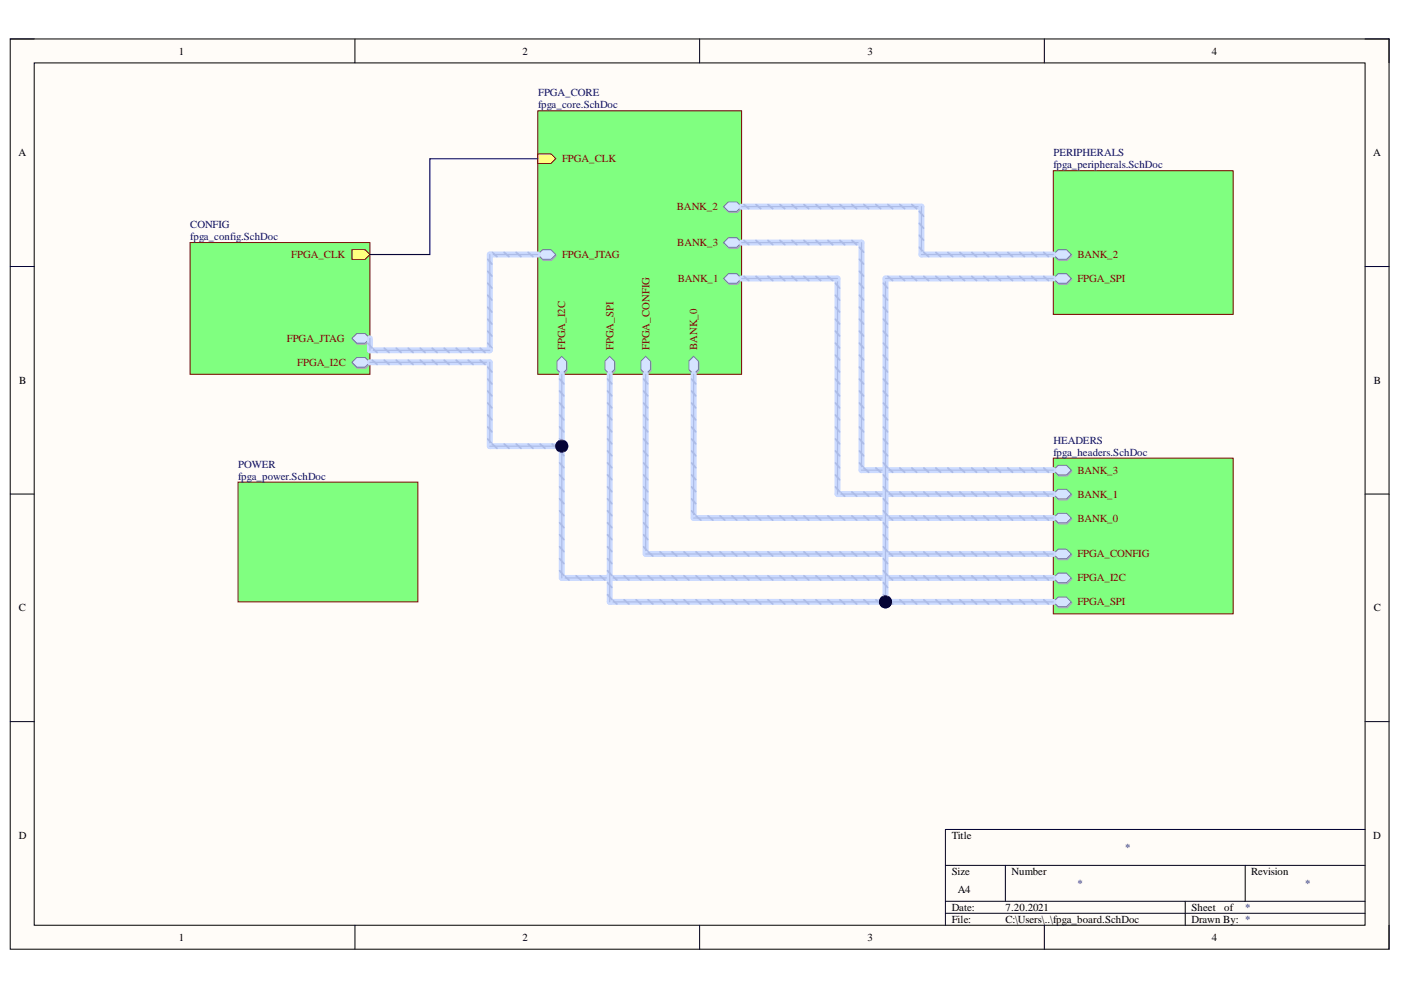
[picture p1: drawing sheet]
<svg xmlns="http://www.w3.org/2000/svg" width="297mm" height="210mm" viewBox="0 0 297 210" stroke-linecap="round" stroke-linejoin="round" font-family="sans-serif">
<path d="M2.2 8.3h292.3v193h-292.3z" fill-rule="evenodd" fill="#fffcf8"/>
<path d="M2.2 8.3h292.3v193h-292.3z" fill="none" stroke="#000" stroke-width=".21"/>
<path d="M7.3 13.3h282.1v182.9h-282.1z" fill-rule="evenodd" fill="#fffcf8"/>
<g fill="none" stroke="#000" stroke-width=".21">
<path d="M2.2 8.3h5.1M7.3 13.3h282.1v182.9h-282.1zM75.2 8.3v5M148.3 8.3v5M221.4 8.3v5M289.4 8.3h5.1v5M2.2 56.5h5.1M289.4 56.5h5.1M2.2 104.8h5.1M289.4 104.8h5.1M2.2 153h5.1M289.4 153h5.1"/>
<path d="M289.4 175.9h-89v20.3M75.3 196.2v5.1M148.3 196.2v5.1M200.4 183.5h89M200.4 191.1h89M200.4 193.6h89M213.2 183.5v7.6M221.4 196.2v5.1M251.3 191.1v5.1M264 183.5v7.6M294.5 196.2v5.1"/>
</g>
<path d="M114 23.5h43.2v55.9h-43.2z" fill-rule="evenodd" fill="#80ff80"/>
<path d="M114 23.5h43.2v55.9h-43.2z" fill="none" stroke="#800000" stroke-width=".21"/>
<path d="M153.5 44.1l1.1-1.1h1.7l1.1 1.1-1.1 1h-1.7z" fill-rule="evenodd" fill="#bac0ca"/>
<path d="M153.5 44.1l1.1-1.1h1.7l1.1 1.1-1.1 1h-1.7z" fill="none" stroke="#a6acb6" stroke-width=".21"/>
<path d="M153.4 43.8l1-1h1.8l1 1-1 1h-1.8z" fill-rule="evenodd" fill="#d5e4ff"/>
<path d="M153.4 43.8l1-1h1.8l1 1-1 1h-1.8z" fill="none" stroke="#71809b" stroke-width=".21"/>
<path d="M153.5 51.7l1.1-1h1.7l1.1 1-1.1 1h-1.7z" fill-rule="evenodd" fill="#bac0ca"/>
<path d="M153.5 51.7l1.1-1h1.7l1.1 1-1.1 1h-1.7z" fill="none" stroke="#a6acb6" stroke-width=".21"/>
<path d="M153.4 51.4l1-1h1.8l1 1-1 1h-1.8z" fill-rule="evenodd" fill="#d5e4ff"/>
<path d="M153.4 51.4l1-1h1.8l1 1-1 1h-1.8z" fill="none" stroke="#71809b" stroke-width=".21"/>
<path d="M153.5 59.3l1.1-1h1.7l1.1 1-1.1 1h-1.7z" fill-rule="evenodd" fill="#bac0ca"/>
<path d="M153.5 59.3l1.1-1h1.7l1.1 1-1.1 1h-1.7z" fill="none" stroke="#a6acb6" stroke-width=".21"/>
<path d="M153.4 59l1-1h1.8l1 1-1 1.1h-1.8z" fill-rule="evenodd" fill="#d5e4ff"/>
<path d="M153.4 59l1-1h1.8l1 1-1 1.1h-1.8z" fill="none" stroke="#71809b" stroke-width=".21"/>
<path d="M146.2 76.8l1-1 1 1v1.8l-1 1-1-1z" fill-rule="evenodd" fill="#bac0ca"/>
<path d="M146.2 76.8l1-1 1 1v1.8l-1 1-1-1z" fill="none" stroke="#a6acb6" stroke-width=".21"/>
<path d="M146 76.6l1.1-1 1 1v1.7l-1 1.1-1.1-1.1z" fill-rule="evenodd" fill="#d5e4ff"/>
<path d="M146 76.6l1.1-1 1 1v1.7l-1 1.1-1.1-1.1z" fill="none" stroke="#71809b" stroke-width=".21"/>
<path d="M118.2 76.8l1-1 1 1v1.8l-1 1-1-1z" fill-rule="evenodd" fill="#bac0ca"/>
<path d="M118.2 76.8l1-1 1 1v1.8l-1 1-1-1z" fill="none" stroke="#a6acb6" stroke-width=".21"/>
<path d="M118.1 76.6l1-1 1 1v1.7l-1 1.1-1-1.1z" fill-rule="evenodd" fill="#d5e4ff"/>
<path d="M118.1 76.6l1-1 1 1v1.7l-1 1.1-1-1.1z" fill="none" stroke="#71809b" stroke-width=".21"/>
<path d="M128.4 76.8l1-1 1 1v1.8l-1 1-1-1z" fill-rule="evenodd" fill="#bac0ca"/>
<path d="M128.4 76.8l1-1 1 1v1.8l-1 1-1-1z" fill="none" stroke="#a6acb6" stroke-width=".21"/>
<path d="M128.3 76.6l1-1 1 1v1.7l-1 1.1-1-1.1z" fill-rule="evenodd" fill="#d5e4ff"/>
<path d="M128.3 76.6l1-1 1 1v1.7l-1 1.1-1-1.1z" fill="none" stroke="#71809b" stroke-width=".21"/>
<path d="M115.2 53.2h1.7l1.1 1-1.1 1h-1.7l-1.1-1z" fill-rule="evenodd" fill="#bac0ca"/>
<path d="M115.2 53.2h1.7l1.1 1-1.1 1h-1.7l-1.1-1z" fill="none" stroke="#a6acb6" stroke-width=".21"/>
<path d="M115 52.9h1.8l1 1.1-1 1h-1.8l-1-1z" fill-rule="evenodd" fill="#d5e4ff"/>
<path d="M115 52.9h1.8l1 1.1-1 1h-1.8l-1-1z" fill="none" stroke="#71809b" stroke-width=".21"/>
<path d="M136 76.8l1-1 1 1v1.8l-1 1-1-1z" fill-rule="evenodd" fill="#bac0ca"/>
<path d="M136 76.8l1-1 1 1v1.8l-1 1-1-1z" fill="none" stroke="#a6acb6" stroke-width=".21"/>
<path d="M135.9 76.6l1-1 1 1v1.7l-1 1.1-1-1.1z" fill-rule="evenodd" fill="#d5e4ff"/>
<path d="M135.9 76.6l1-1 1 1v1.7l-1 1.1-1-1.1z" fill="none" stroke="#71809b" stroke-width=".21"/>
<path d="M114 32.6h2.8l1 1-1 1.1h-2.8z" fill-rule="evenodd" fill="#ffff80"/>
<path d="M114 32.6h2.8l1 1-1 1.1h-2.8z" fill="none" stroke="#800000" stroke-width=".21"/>
<path d="M50.5 102.2h38.1v25.4h-38.1z" fill-rule="evenodd" fill="#80ff80"/>
<path d="M50.5 102.2h38.1v25.4h-38.1z" fill="none" stroke="#800000" stroke-width=".21"/>
<path d="M40.3 51.4h38.1v28h-38.1z" fill-rule="evenodd" fill="#80ff80"/>
<path d="M40.3 51.4h38.1v28h-38.1z" fill="none" stroke="#800000" stroke-width=".21"/>
<path d="M74.7 72l1.1-1h1.7l1.1 1-1.1 1h-1.7z" fill-rule="evenodd" fill="#bac0ca"/>
<path d="M74.7 72l1.1-1h1.7l1.1 1-1.1 1h-1.7z" fill="none" stroke="#a6acb6" stroke-width=".21"/>
<path d="M74.6 71.7l1-1h1.8l1 1-1 1.1h-1.8z" fill-rule="evenodd" fill="#d5e4ff"/>
<path d="M74.6 71.7l1-1h1.8l1 1-1 1.1h-1.8z" fill="none" stroke="#71809b" stroke-width=".21"/>
<path d="M74.7 77.1l1.1-1h1.7l1.1 1-1.1 1h-1.7z" fill-rule="evenodd" fill="#bac0ca"/>
<path d="M74.7 77.1l1.1-1h1.7l1.1 1-1.1 1h-1.7z" fill="none" stroke="#a6acb6" stroke-width=".21"/>
<path d="M74.6 76.8l1-1h1.8l1 1-1 1h-1.8z" fill-rule="evenodd" fill="#d5e4ff"/>
<path d="M74.6 76.8l1-1h1.8l1 1-1 1h-1.8z" fill="none" stroke="#71809b" stroke-width=".21"/>
<path d="M74.6 52.9h2.8l1 1.1-1 1h-2.8z" fill-rule="evenodd" fill="#ffff80"/>
<path d="M74.6 52.9h2.8l1 1.1-1 1h-2.8z" fill="none" stroke="#800000" stroke-width=".21"/>
<path d="M223.3 36.2h38.2v30.5h-38.2z" fill-rule="evenodd" fill="#80ff80"/>
<path d="M223.3 36.2h38.2v30.5h-38.2z" fill="none" stroke="#800000" stroke-width=".21"/>
<path d="M223.4 59.3l1.1-1h1.8l1 1-1 1h-1.8z" fill-rule="evenodd" fill="#bac0ca"/>
<path d="M223.4 59.3l1.1-1h1.8l1 1-1 1h-1.8z" fill="none" stroke="#a6acb6" stroke-width=".21"/>
<path d="M223.3 59l1-1h1.8l1 1-1 1.1h-1.8z" fill-rule="evenodd" fill="#d5e4ff"/>
<path d="M223.3 59l1-1h1.8l1 1-1 1.1h-1.8z" fill="none" stroke="#71809b" stroke-width=".21"/>
<path d="M223.4 54.2l1.1-1h1.8l1 1-1 1h-1.8z" fill-rule="evenodd" fill="#bac0ca"/>
<path d="M223.4 54.2l1.1-1h1.8l1 1-1 1h-1.8z" fill="none" stroke="#a6acb6" stroke-width=".21"/>
<path d="M223.3 54l1-1h1.8l1 1-1 1h-1.8z" fill-rule="evenodd" fill="#d5e4ff"/>
<path d="M223.3 54l1-1h1.8l1 1-1 1h-1.8z" fill="none" stroke="#71809b" stroke-width=".21"/>
<path d="M223.3 97.1h38.2v33h-38.2z" fill-rule="evenodd" fill="#80ff80"/>
<path d="M223.3 97.1h38.2v33h-38.2z" fill="none" stroke="#800000" stroke-width=".21"/>
<path d="M223.4 122.8l1.1-1h1.8l1 1-1 1h-1.8z" fill-rule="evenodd" fill="#bac0ca"/>
<path d="M223.4 122.8l1.1-1h1.8l1 1-1 1h-1.8z" fill="none" stroke="#a6acb6" stroke-width=".21"/>
<path d="M223.3 122.5l1-1h1.8l1 1-1 1h-1.8z" fill-rule="evenodd" fill="#d5e4ff"/>
<path d="M223.3 122.5l1-1h1.8l1 1-1 1h-1.8z" fill="none" stroke="#71809b" stroke-width=".21"/>
<path d="M223.4 105l1.1-1h1.8l1 1-1 1h-1.8z" fill-rule="evenodd" fill="#bac0ca"/>
<path d="M223.4 105l1.1-1h1.8l1 1-1 1h-1.8z" fill="none" stroke="#a6acb6" stroke-width=".21"/>
<path d="M223.3 104.8l1-1.1h1.8l1 1.1-1 1h-1.8z" fill-rule="evenodd" fill="#d5e4ff"/>
<path d="M223.3 104.8l1-1.1h1.8l1 1.1-1 1h-1.8z" fill="none" stroke="#71809b" stroke-width=".21"/>
<path d="M223.4 127.9l1.1-1h1.8l1 1-1 1h-1.8z" fill-rule="evenodd" fill="#bac0ca"/>
<path d="M223.4 127.9l1.1-1h1.8l1 1-1 1h-1.8z" fill="none" stroke="#a6acb6" stroke-width=".21"/>
<path d="M223.3 127.6l1-1h1.8l1 1-1 1h-1.8z" fill-rule="evenodd" fill="#d5e4ff"/>
<path d="M223.3 127.6l1-1h1.8l1 1-1 1h-1.8z" fill="none" stroke="#71809b" stroke-width=".21"/>
<path d="M223.4 99.9l1.1-1h1.8l1 1-1 1h-1.8z" fill-rule="evenodd" fill="#bac0ca"/>
<path d="M223.4 99.9l1.1-1h1.8l1 1-1 1h-1.8z" fill="none" stroke="#a6acb6" stroke-width=".21"/>
<path d="M223.3 99.7l1-1h1.8l1 1-1 1h-1.8z" fill-rule="evenodd" fill="#d5e4ff"/>
<path d="M223.3 99.7l1-1h1.8l1 1-1 1h-1.8z" fill="none" stroke="#71809b" stroke-width=".21"/>
<path d="M223.4 117.7l1.1-1h1.8l1 1-1 1h-1.8z" fill-rule="evenodd" fill="#bac0ca"/>
<path d="M223.4 117.7l1.1-1h1.8l1 1-1 1h-1.8z" fill="none" stroke="#a6acb6" stroke-width=".21"/>
<path d="M223.3 117.5l1-1.1h1.8l1 1.1-1 1h-1.8z" fill-rule="evenodd" fill="#d5e4ff"/>
<path d="M223.3 117.5l1-1.1h1.8l1 1.1-1 1h-1.8z" fill="none" stroke="#71809b" stroke-width=".21"/>
<path d="M223.4 110.1l1.1-1h1.8l1 1-1 1h-1.8z" fill-rule="evenodd" fill="#bac0ca"/>
<path d="M223.4 110.1l1.1-1h1.8l1 1-1 1h-1.8z" fill="none" stroke="#a6acb6" stroke-width=".21"/>
<path d="M223.3 109.8l1-1h1.8l1 1-1 1.1h-1.8z" fill-rule="evenodd" fill="#d5e4ff"/>
<path d="M223.3 109.8l1-1h1.8l1 1-1 1.1h-1.8z" fill="none" stroke="#71809b" stroke-width=".21"/>
<path d="M157.2 43.8h38.2v10.2h27.9M78.4 76.8h25.4v17.8h15.3" fill="none" stroke="#cbdaff" stroke-width="1.3"/>
<g fill="none" stroke="#adbce7" stroke-width=".38">
<path d="M157.7 43.4l1.1 .9M160.3 43.4l1 .9M162.8 43.4l1 .9M165.4 43.4l1 .9M167.9 43.4l1 .9M170.5 43.4l1 .9M173 43.4l1 .9M175.5 43.4l1.1 .9M178.1 43.4l1 .9M180.6 43.4l1 .9M183.2 43.4l1 .9M185.7 43.4l1 .9"/>
<path d="M188.2 43.4l1.1 .9M190.8 43.4l1 .9M193.3 43.4l1 .9M194.9 52.4l.9 1.1M194.9 49.9l.9 1M194.9 47.4l.9 1M194.9 44.8l.9 1M195.9 53.5l1 .9M198.4 53.5l1 .9M201 53.5l1 .9M203.5 53.5l1 .9M206 53.5l1.1 .9"/>
<path d="M208.6 53.5l1 .9M211.1 53.5l1 .9M213.7 53.5l1 .9M216.2 53.5l1 .9M218.7 53.5l1.1 .9M221.3 53.5l1 .9M78.9 76.4l1.1 .9M81.5 76.4l1 .9M84 76.4l1 .9M86.6 76.4l1 .9M89.1 76.4l1 .9M91.6 76.4l1.1 .9"/>
<path d="M94.2 76.4l1 .9M96.7 76.4l1.1 .9M99.3 76.4l1 .9M101.8 76.4l1 .9M103.4 77.8l.9 1.1M103.4 93.1l.9 1M103.4 90.5l.9 1.1M103.4 88l.9 1M103.4 85.5l.9 1M103.4 82.9l.9 1M103.4 80.4l.9 1M104.4 94.2l1 .8"/>
<path d="M106.9 94.2l1 .8M109.4 94.2l1.1 .8M112 94.2l1 .8M114.5 94.2l1 .8M117.1 94.2l1 .8"/>
</g>
<path d="M157.2 43.8h38.2v10.2h27.9M78.4 76.8h25.4v17.8h15.3" fill="none" stroke="#adbce7" stroke-width=".25"/>
<circle cx="119.1" cy="94.6" r="1.27" fill="#000080"/>
<circle cx="119.1" cy="94.6" r="1.27" fill="none" stroke="#000080" stroke-width=".21"/>
<path d="M114 54h-10.2v20.3h-25.4v-2.6M119.1 79.4v43.1h104.2" fill="none" stroke="#cbdaff" stroke-width="1.3"/>
<g fill="none" stroke="#adbce7" stroke-width=".38">
<path d="M103.4 57.5l.9 1M103.4 55l.9 1M104.4 53.5l1 .9M106.9 53.5l1 .9M109.4 53.5l1.1 .9M112 53.5l1 .9M78 72.8l.9 1M78.9 73.8l1.1 .9M81.5 73.8l1 .9M84 73.8l1 .9M86.6 73.8l1 .9M89.1 73.8l1 .9"/>
<path d="M91.6 73.8l1.1 .9M94.2 73.8l1 .9M96.7 73.8l1.1 .9M99.3 73.8l1 .9M101.8 73.8l1 .9M103.4 72.8l.9 1M103.4 70.2l.9 1M103.4 67.7l.9 1M103.4 65.1l.9 1.1M103.4 62.6l.9 1M103.4 60.1l.9 1M118.7 98.2l.8 1"/>
<path d="M118.7 95.6l.8 1M118.7 93.1l.8 1M118.7 90.5l.8 1.1M118.7 88l.8 1M118.7 85.5l.8 1M118.7 82.9l.8 1M118.7 80.4l.8 1M118.7 118.5l.8 1M118.7 115.9l.8 1M118.7 113.4l.8 1M118.7 110.9l.8 1M118.7 108.3l.8 1"/>
<path d="M118.7 105.8l.8 1M118.7 103.2l.8 1M118.7 100.7l.8 1M118.7 121l.8 1M119.6 122.1l1 .9M122.2 122.1l1 .9M124.7 122.1l1 .9M127.2 122.1l1.1 .9M129.8 122.1l1 .9M132.3 122.1l1 .9M134.9 122.1l1 .9M137.4 122.1l1 .9"/>
<path d="M139.9 122.1l1.1 .9M142.5 122.1l1 .9M145 122.1l1 .9M147.6 122.1l1 .9M150.1 122.1l1 .9M152.7 122.1l1 .9M155.2 122.1l1 .9M157.7 122.1l1.1 .9M160.3 122.1l1 .9M162.8 122.1l1 .9M165.4 122.1l1 .9M167.9 122.1l1 .9"/>
<path d="M170.5 122.1l1 .9M173 122.1l1 .9M175.5 122.1l1.1 .9M178.1 122.1l1 .9M180.6 122.1l1 .9M183.2 122.1l1 .9M185.7 122.1l1 .9M188.2 122.1l1.1 .9M190.8 122.1l1 .9M193.3 122.1l1 .9M195.9 122.1l1 .9M198.4 122.1l1 .9"/>
<path d="M201 122.1l1 .9M203.5 122.1l1 .9M206 122.1l1.1 .9M208.6 122.1l1 .9M211.1 122.1l1 .9M213.7 122.1l1 .9M216.2 122.1l1 .9M218.7 122.1l1.1 .9M221.3 122.1l1 .9"/>
</g>
<path d="M114 54h-10.2v20.3h-25.4v-2.6M119.1 79.4v43.1h104.2" fill="none" stroke="#adbce7" stroke-width=".25"/>
<circle cx="119.1" cy="94.6" r="1.27" fill="#000080"/>
<circle cx="119.1" cy="94.6" r="1.27" fill="none" stroke="#000080" stroke-width=".21"/>
<path d="M129.3 79.4v48.2h94" fill="none" stroke="#cbdaff" stroke-width="1.3"/>
<g fill="none" stroke="#adbce7" stroke-width=".38">
<path d="M128.8 98.2l.9 1M128.8 95.6l.9 1M128.8 93.1l.9 1M128.8 90.5l.9 1.1M128.8 88l.9 1M128.8 85.5l.9 1M128.8 82.9l.9 1M128.8 80.4l.9 1M128.8 118.5l.9 1M128.8 115.9l.9 1M128.8 113.4l.9 1M128.8 110.9l.9 1"/>
<path d="M128.8 108.3l.9 1M128.8 105.8l.9 1M128.8 103.2l.9 1M128.8 100.7l.9 1M128.8 126.1l.9 1M128.8 123.5l.9 1.1M128.8 121l.9 1M129.8 127.2l1 .9M132.3 127.2l1 .9M134.9 127.2l1 .9M137.4 127.2l1 .9M139.9 127.2l1.1 .9"/>
<path d="M142.5 127.2l1 .9M145 127.2l1 .9M147.6 127.2l1 .9M150.1 127.2l1 .9M152.7 127.2l1 .9M155.2 127.2l1 .9M157.7 127.2l1.1 .9M160.3 127.2l1 .9M162.8 127.2l1 .9M165.4 127.2l1 .9M167.9 127.2l1 .9M170.5 127.2l1 .9"/>
<path d="M173 127.2l1 .9M175.5 127.2l1.1 .9M178.1 127.2l1 .9M180.6 127.2l1 .9M183.2 127.2l1 .9M185.7 127.2l1 .9M188.2 127.2l1.1 .9M190.8 127.2l1 .9M193.3 127.2l1 .9M195.9 127.2l1 .9M198.4 127.2l1 .9M201 127.2l1 .9"/>
<path d="M203.5 127.2l1 .9M206 127.2l1.1 .9M208.6 127.2l1 .9M211.1 127.2l1 .9M213.7 127.2l1 .9M216.2 127.2l1 .9M218.7 127.2l1.1 .9M221.3 127.2l1 .9"/>
</g>
<path d="M129.3 79.4v48.2h94" fill="none" stroke="#adbce7" stroke-width=".25"/>
<circle cx="187.7" cy="127.6" r="1.27" fill="#000080"/>
<circle cx="187.7" cy="127.6" r="1.27" fill="none" stroke="#000080" stroke-width=".21"/>
<path d="M157.2 59h20.4v45.8h45.7M157.2 51.4h25.5v48.3h40.6M223.3 59h-35.6v68.6M136.9 79.4v38.1h86.4M147.1 79.4v30.4h76.2" fill="none" stroke="#cbdaff" stroke-width="1.3"/>
<g fill="none" stroke="#adbce7" stroke-width=".38">
<path d="M157.7 58.6l1.1 .9M157.7 51l1.1 .9M160.3 58.6l1 .9M160.3 51l1 .9M162.8 58.6l1 .9M162.8 51l1 .9M165.4 58.6l1 .9M165.4 51l1 .9M167.9 58.6l1 .9M167.9 51l1 .9M170.5 58.6l1 .9M170.5 51l1 .9"/>
<path d="M173 58.6l1 .9M173 51l1 .9M175.5 58.6l1.1 .9M175.5 51l1.1 .9M178.1 51l1 .9M180.6 51l1 .9M182.2 57.5l.9 1M182.2 55l.9 1M182.2 52.4l.9 1.1M188.2 58.6l1.1 .9M190.8 58.6l1 .9M193.3 58.6l1 .9"/>
<path d="M195.9 58.6l1 .9M198.4 58.6l1 .9M201 58.6l1 .9M203.5 58.6l1 .9M206 58.6l1.1 .9M208.6 58.6l1 .9M211.1 58.6l1 .9M213.7 58.6l1 .9M216.2 58.6l1 .9M218.7 58.6l1.1 .9M221.3 58.6l1 .9M177.1 77.8l.9 1.1"/>
<path d="M177.1 75.3l.9 1M177.1 72.8l.9 1M177.1 70.2l.9 1M177.1 67.7l.9 1M177.1 65.1l.9 1.1M177.1 62.6l.9 1M177.1 60.1l.9 1M182.2 77.8l.9 1.1M182.2 75.3l.9 1M182.2 72.8l.9 1M182.2 70.2l.9 1M182.2 67.7l.9 1"/>
<path d="M182.2 65.1l.9 1.1M182.2 62.6l.9 1M182.2 60.1l.9 1M187.3 77.8l.9 1.1M187.3 75.3l.9 1M187.3 72.8l.9 1M187.3 70.2l.9 1M187.3 67.7l.9 1M187.3 65.1l.9 1.1M187.3 62.6l.9 1M187.3 60.1l.9 1M136.5 98.2l.8 1"/>
<path d="M136.5 95.6l.8 1M136.5 93.1l.8 1M136.5 90.5l.8 1.1M136.5 88l.8 1M136.5 85.5l.8 1M136.5 82.9l.8 1M136.5 80.4l.8 1M146.6 98.2l.9 1M146.6 95.6l.9 1M146.6 93.1l.9 1M146.6 90.5l.9 1.1M146.6 88l.9 1"/>
<path d="M146.6 85.5l.9 1M146.6 82.9l.9 1M146.6 80.4l.9 1M177.1 98.2l.9 1M177.1 95.6l.9 1M177.1 93.1l.9 1M177.1 90.5l.9 1.1M177.1 88l.9 1M177.1 85.5l.9 1M177.1 82.9l.9 1M177.1 80.4l.9 1M182.2 98.2l.9 1"/>
<path d="M182.2 95.6l.9 1M182.2 93.1l.9 1M182.2 90.5l.9 1.1M182.2 88l.9 1M182.2 85.5l.9 1M182.2 82.9l.9 1M182.2 80.4l.9 1M183.2 99.2l1 .9M185.7 99.2l1 .9M187.3 98.2l.9 1M187.3 95.6l.9 1M187.3 93.1l.9 1"/>
<path d="M187.3 90.5l.9 1.1M187.3 88l.9 1M187.3 85.5l.9 1M187.3 82.9l.9 1M187.3 80.4l.9 1M188.2 99.2l1.1 .9M190.8 99.2l1 .9M193.3 99.2l1 .9M195.9 99.2l1 .9M198.4 99.2l1 .9M201 99.2l1 .9M203.5 99.2l1 .9"/>
<path d="M206 99.2l1.1 .9M208.6 99.2l1 .9M211.1 99.2l1 .9M213.7 99.2l1 .9M216.2 99.2l1 .9M218.7 99.2l1.1 .9M221.3 99.2l1 .9M136.5 115.9l.8 1M136.5 113.4l.8 1M136.5 110.9l.8 1M136.5 108.3l.8 1M136.5 105.8l.8 1"/>
<path d="M136.5 103.2l.8 1M136.5 100.7l.8 1M137.4 117l1 .9M139.9 117l1.1 .9M142.5 117l1 .9M145 117l1 .9M146.6 108.3l.9 1M146.6 105.8l.9 1M146.6 103.2l.9 1M146.6 100.7l.9 1M147.6 117l1 .9M147.6 109.4l1 .9"/>
<path d="M150.1 117l1 .9M150.1 109.4l1 .9M152.7 117l1 .9M152.7 109.4l1 .9M155.2 117l1 .9M155.2 109.4l1 .9M157.7 117l1.1 .9M157.7 109.4l1.1 .9M160.3 117l1 .9M160.3 109.4l1 .9M162.8 117l1 .9M162.8 109.4l1 .9"/>
<path d="M165.4 117l1 .9M165.4 109.4l1 .9M167.9 117l1 .9M167.9 109.4l1 .9M170.5 117l1 .9M170.5 109.4l1 .9M173 117l1 .9M173 109.4l1 .9M175.5 117l1.1 .9M175.5 109.4l1.1 .9M177.1 103.2l.9 1M177.1 100.7l.9 1"/>
<path d="M178.1 117l1 .9M178.1 109.4l1 .9M178.1 104.3l1 .9M180.6 117l1 .9M180.6 109.4l1 .9M180.6 104.3l1 .9M183.2 117l1 .9M183.2 109.4l1 .9M183.2 104.3l1 .9M185.7 117l1 .9M185.7 109.4l1 .9M185.7 104.3l1 .9"/>
<path d="M187.3 118.5l.9 1M187.3 115.9l.9 1M187.3 113.4l.9 1M187.3 110.9l.9 1M187.3 108.3l.9 1M187.3 105.8l.9 1M187.3 103.2l.9 1M187.3 100.7l.9 1M188.2 117l1.1 .9M188.2 109.4l1.1 .9M188.2 104.3l1.1 .9M190.8 117l1 .9"/>
<path d="M190.8 109.4l1 .9M190.8 104.3l1 .9M193.3 117l1 .9M193.3 109.4l1 .9M193.3 104.3l1 .9M195.9 117l1 .9M195.9 109.4l1 .9M195.9 104.3l1 .9M198.4 117l1 .9M198.4 109.4l1 .9M198.4 104.3l1 .9M201 117l1 .9"/>
<path d="M201 109.4l1 .9M201 104.3l1 .9M203.5 117l1 .9M203.5 109.4l1 .9M203.5 104.3l1 .9M206 117l1.1 .9M206 109.4l1.1 .9M206 104.3l1.1 .9M208.6 117l1 .9M208.6 109.4l1 .9M208.6 104.3l1 .9M211.1 117l1 .9"/>
<path d="M211.1 109.4l1 .9M211.1 104.3l1 .9M213.7 117l1 .9M213.7 109.4l1 .9M213.7 104.3l1 .9M216.2 117l1 .9M216.2 109.4l1 .9M216.2 104.3l1 .9M218.7 117l1.1 .9M218.7 109.4l1.1 .9M218.7 104.3l1.1 .9M221.3 117l1 .9"/>
<path d="M221.3 109.4l1 .9M221.3 104.3l1 .9M187.3 126.1l.9 1M187.3 123.5l.9 1.1M187.3 121l.9 1"/>
</g>
<path d="M157.2 59h20.4v45.8h45.7M157.2 51.4h25.5v48.3h40.6M223.3 59h-35.6v68.6M136.9 79.4v38.1h86.4M147.1 79.4v30.4h76.2" fill="none" stroke="#adbce7" stroke-width=".25"/>
<circle cx="187.7" cy="127.6" r="1.27" fill="#000080"/>
<circle cx="187.7" cy="127.6" r="1.27" fill="none" stroke="#000080" stroke-width=".21"/>
<path d="M114 33.6h-22.9v20.4h-12.7" fill="none" stroke="#000080" stroke-width=".25"/>
<g font-size="2.3">
<text x="37.9" y="11.6">1</text>
<text x="110.8" y="11.6">2</text>
<text x="183.9" y="11.6">3</text>
<text x="256.9" y="11.6">4</text>
<text x="3.9" y="33.1">A</text>
<text x="291.2" y="33.1">A</text>
<text x="4.1" y="81.3">B</text>
<text x="291.3" y="81.3">B</text>
<text x="4" y="129.6">C</text>
<text x="291.3" y="129.6">C</text>
<text x="4" y="177.8">D</text>
<text x="201.8" y="177.8">Title</text>
<text x="291.2" y="177.8">D</text>
<text x="201.8" y="185.5">Size</text>
<text x="214.5" y="185.5">Number</text>
<text x="265.3" y="185.5">Revision</text>
<text x="203" y="189.3">A4</text>
<text x="201.8" y="193.1">Date:</text>
<text x="201.8" y="195.7">File:</text>
<text x="213.2" y="193.1">7.20.2021</text>
<text x="213.2" y="195.7">C:\Users\..\fpga_board.SchDoc</text>
<text x="252.6" y="193.1">Sheet</text>
<text x="252.6" y="195.7">Drawn By: *</text>
<text x="259.6" y="193.1">of</text>
<text x="37.9" y="199.5">1</text>
<text x="110.8" y="199.5">2</text>
<text x="183.9" y="199.5">3</text>
<text x="256.9" y="199.5">4</text>
</g>
<g font-size="2.3" fill="#000080">
<text x="114.1" y="20.4">FPGA_CORE</text>
<text x="114.1" y="23">fpga_core.SchDoc</text>
<text x="223.3" y="33.1">PERIPHERALS</text>
<text x="223.3" y="35.6">fpga_peripherals.SchDoc</text>
<text x="40.3" y="48.3">CONFIG</text>
<text x="40.3" y="50.9">fpga_config.SchDoc</text>
<text x="223.3" y="94.1">HEADERS</text>
<text x="50.5" y="99.2">POWER</text>
<text x="50.5" y="101.7">fpga_power.SchDoc</text>
<text x="223.3" y="96.6">fpga_headers.SchDoc</text>
<text x="238.6" y="180.4">*</text>
<text x="228.4" y="188.1">*</text>
<text x="276.7" y="188.1">*</text>
<text x="264" y="193.1">*</text>
</g>
<g font-size="2.3" fill="#800000">
<text x="119.2" y="34.4">FPGA_CLK</text>
<text x="143.5" y="44.5">BANK_2</text>
<text x="143.6" y="52.2">BANK_3</text>
<text x="61.7" y="54.7">FPGA_CLK</text>
<text x="119.2" y="54.7">FPGA_JTAG</text>
<text x="143.7" y="59.8">BANK_1</text>
<text x="228.4" y="59.8">FPGA_SPI</text>
<text x="228.4" y="54.7">BANK_2</text>
<text x="60.8" y="72.5">FPGA_JTAG</text>
<text x="63" y="77.5">FPGA_I2C</text>
<text x="119.8" y="74.3" transform="rotate(-90 119.8 74.3)">FPGA_I2C</text>
<text x="130.1" y="74.3" transform="rotate(-90 130.1 74.3)">FPGA_SPI</text>
<text x="137.7" y="74.3" transform="rotate(-90 137.7 74.3)">FPGA_CONFIG</text>
<text x="147.8" y="74.3" transform="rotate(-90 147.8 74.3)">BANK_0</text>
<text x="228.4" y="100.4">BANK_3</text>
<text x="228.4" y="105.5">BANK_1</text>
<text x="228.4" y="110.6">BANK_0</text>
<text x="228.4" y="118.2">FPGA_CONFIG</text>
<text x="228.4" y="123.3">FPGA_I2C</text>
<text x="228.4" y="128.3">FPGA_SPI</text>
</g>
</svg>
